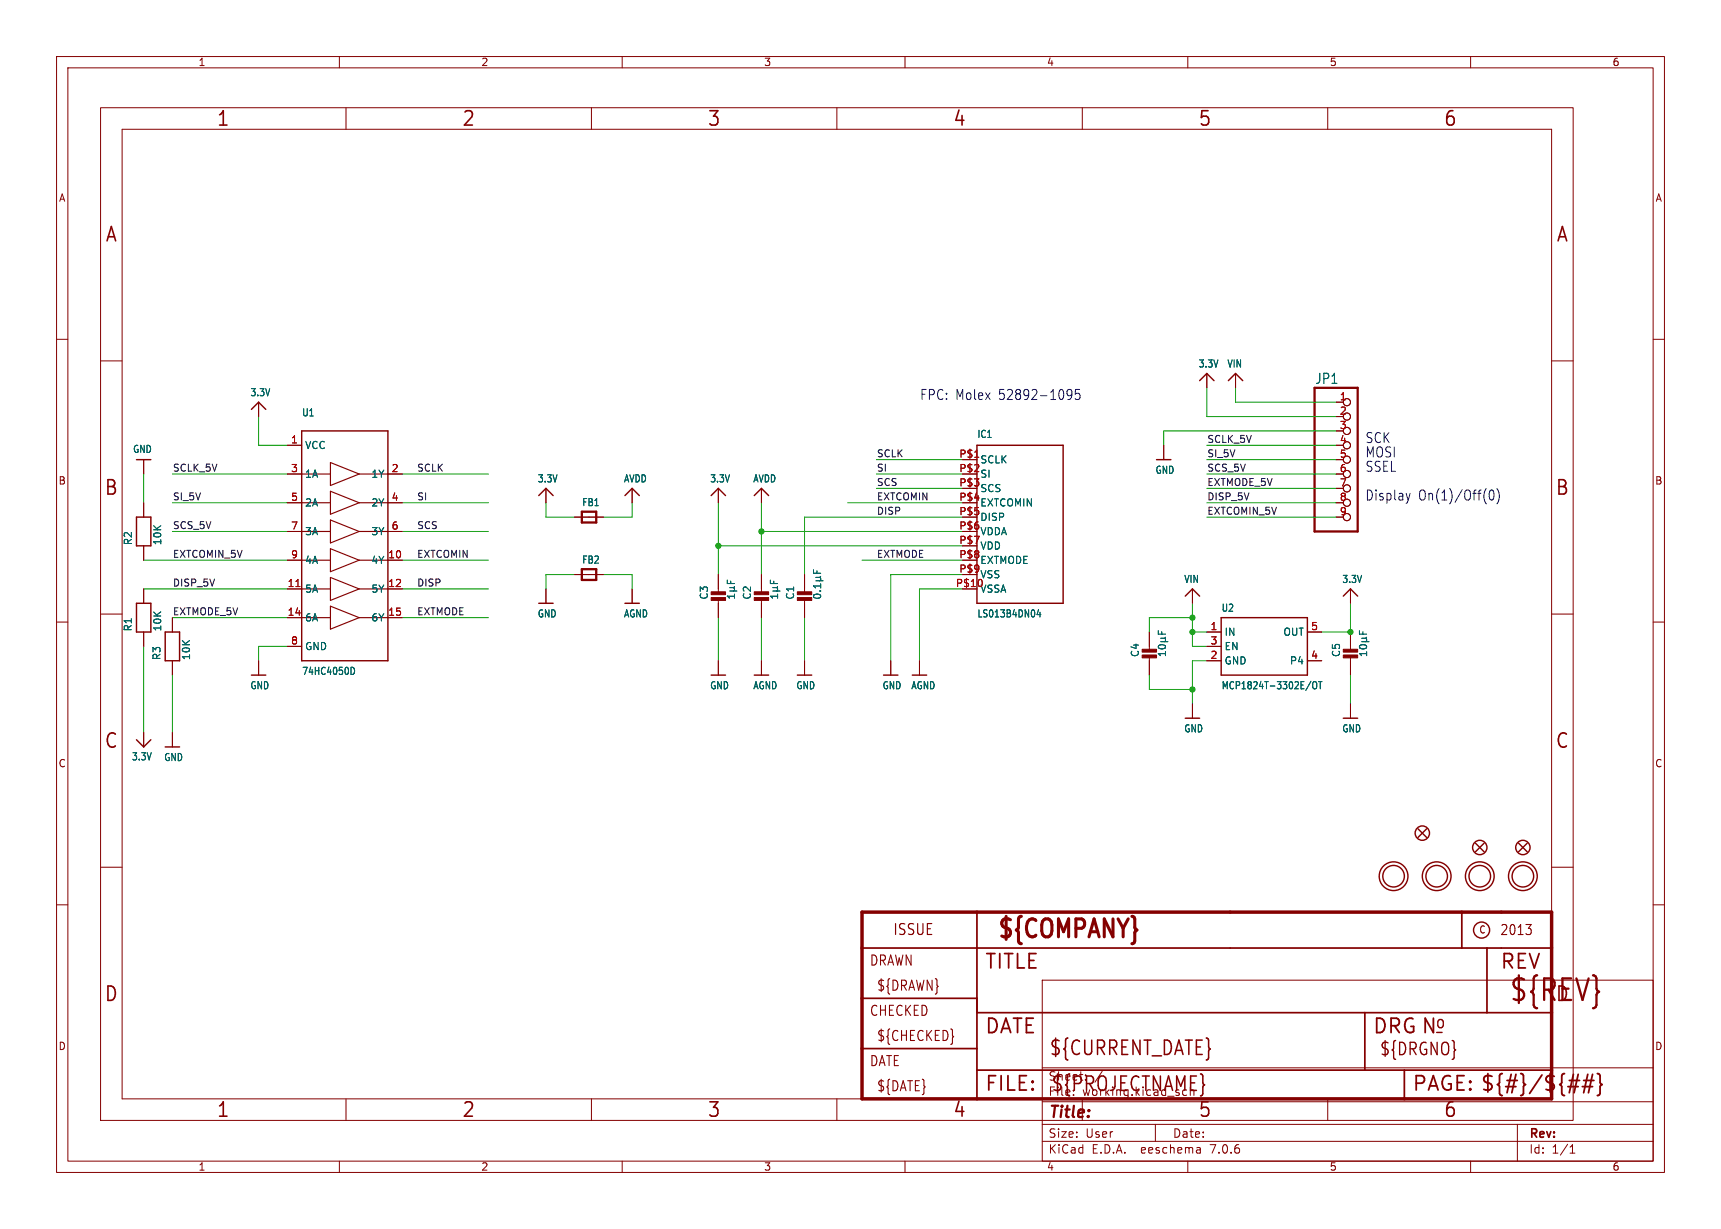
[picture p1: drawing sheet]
<svg xmlns="http://www.w3.org/2000/svg" width="304mm" height="217mm" viewBox="0 0 304 217" stroke-linecap="round" stroke-linejoin="round" font-family="sans-serif">
<g fill="none" stroke="#840000" stroke-width=".18">
<path d="M10 10h284.3v197.3h-284.3zM12 12h280.3v193.3h-280.3zM17.8 19h260.3v179.1h-260.3zM60 10v2M61.2 19v3.9M104.6 19v3.9M110 10v2M148 19v3.9M160 10v2M191.3 19v3.9M210 10v2M234.7 19v3.9"/>
<path d="M260 10v2M21.6 22.9h252.7v171.4h-252.7zM10 60h2M292.3 60h2M17.8 63.8h3.8M45.7 71.1v2.6M50.8 78.7h2.5M205.7 78.7v2.6M213.4 66v2.6M218.4 66v2.6M236.2 71.1h1.3M236.2 76.2h1.3"/>
<path d="M274.3 63.8h3.8M25.4 81.3v2.5M25.4 88.9v2.5M25.4 96.5v2.6M50.8 83.8h2.5M50.8 88.9h2.5M50.8 99.1h2.5M50.8 94h2.5M68.6 83.8h2.5M68.6 88.9h2.5M68.6 99.1h2.5M68.6 94h2.5"/>
<path d="M96.5 86.4v2.5M101.6 91.4h5.1M111.8 86.4v2.5M127 86.4v2.5M134.6 86.4v2.5M236.2 81.3h1.3M236.2 83.8h1.3M236.2 86.4h1.3M236.2 88.9h1.3M236.2 91.4h1.3M10 110h2M17.8 108.6h3.8"/>
<path d="M25.4 104.1v2.6M25.4 111.8v2.5M30.5 109.2v2.6M30.5 116.8v2.6M45.7 116.8v2.6M50.8 114.3h2.5M50.8 104.1h2.5M50.8 109.2h2.5M68.6 104.1h2.5M68.6 109.2h2.5M96.5 104.1v2.6M101.6 101.6h5.1"/>
<path d="M111.8 104.1v2.6M127 101.6v3.3M127 105.9v3.3M127 116.8v2.6M134.6 101.6v3.3M134.6 105.9v3.3M134.6 116.8v2.6M142.2 101.6v3.3M142.2 105.9v3.3M142.2 116.8v2.6M157.5 116.8v2.6M162.6 116.8v2.6"/>
<path d="M203.2 111.8v3.3M203.2 116.1v3.3M210.8 104.1v2.6M213.4 111.8h2.5M213.4 116.8h2.5M213.4 114.3h2.5M231.1 111.8h2.6M231.1 116.8h2.6M238.8 104.1v2.6M238.8 111.8v3.3M238.8 116.1v3.3M274.3 108.6h3.8"/>
<path d="M292.3 110h2M25.4 129.5v2.6M30.5 129.5v2.6M210.8 124.5v2.5M238.8 124.5v2.5M10 160h2M17.8 153.4h3.8M274.3 153.4h3.8M292.3 160h2M184.3 173.3h108v32h-108zM61.2 194.3v3.8M104.6 194.3v3.8"/>
<path d="M148 194.3v3.8M184.3 198.8h108M184.3 194.8h108M184.3 188.8h108M191.3 194.3v3.8M204.3 198.8v3M234.7 194.3v3.8M268.3 198.8v6.5M60 205.3v2M110 205.3v2M160 205.3v2M184.3 201.8h108"/>
<path d="M210 205.3v2M212.2 203v.9M212.2 203.8l-.1 .1M212.2 203.3h-.1M260 205.3v2M277.6 203.9h.8M277.6 202.8l.4-.4v1.5"/>
<circle cx="238.1" cy="71.1" r=".63"/>
<circle cx="238.1" cy="78.7" r=".63"/>
<circle cx="238.1" cy="73.7" r=".63"/>
<circle cx="238.1" cy="76.2" r=".63"/>
<circle cx="238.1" cy="83.8" r=".63"/>
<circle cx="238.1" cy="86.4" r=".63"/>
<circle cx="238.1" cy="91.4" r=".63"/>
<circle cx="238.1" cy="81.3" r=".63"/>
<circle cx="238.1" cy="88.9" r=".63"/>
</g>
<g fill="none" stroke="#840000" stroke-width=".25">
<path d="M44.4 72.4l1.3-1.3 1.3 1.3M53.3 76.2h15.3v40.6h-15.3zM172.7 78.7h15.3v28h-15.3zM212.1 67.3l1.3-1.3 1.2 1.3M217.2 67.3l1.2-1.3 1.3 1.3M24.1 81.3h2.6M24.1 91.4h2.6v5.1h-2.6zM95.2 87.6l1.3-1.2 1.3 1.2M110.5 87.6l1.3-1.2 1.2 1.2M125.7 87.6l1.3-1.2 1.3 1.2M133.3 87.6l1.3-1.2 1.3 1.2M204.5 81.3h2.5"/>
<path d="M24.1 106.7h2.6v5.1h-2.6zM29.2 111.8h2.5v5h-2.5zM44.4 119.4h2.6M95.2 106.7h2.6M110.5 106.7h2.5M125.7 119.4h2.6M133.3 119.4h2.6M141 119.4h2.5M156.2 119.4h2.5M161.3 119.4h2.5M209.5 105.4l1.3-1.3 1.3 1.3M215.9 109.2h15.2v10.2h-15.2z"/>
<path d="M237.5 105.4l1.3-1.3 1.2 1.3M24.1 130.8l1.3 1.3 1.3-1.3M29.2 132.1h2.5M209.5 127h2.6M237.5 127h2.5M250.7 146.6l1.5 1.5M252.2 146.6l-1.5 1.5M260.9 149.1l1.5 1.5M262.4 149.1l-1.5 1.5M268.5 149.1l1.5 1.5M270 149.1l-1.5 1.5"/>
<circle cx="246.4" cy="154.9" r="2.54"/>
<circle cx="246.4" cy="154.9" r="1.9"/>
<circle cx="251.5" cy="147.3" r="1.27"/>
<circle cx="254" cy="154.9" r="2.54"/>
<circle cx="254" cy="154.9" r="1.9"/>
<circle cx="261.6" cy="154.9" r="2.54"/>
<circle cx="261.6" cy="154.9" r="1.9"/>
<circle cx="261.6" cy="149.9" r="1.27"/>
<circle cx="269.2" cy="154.9" r="2.54"/>
<circle cx="269.2" cy="154.9" r="1.9"/>
<circle cx="269.2" cy="149.9" r="1.27"/>
<circle cx="261.9" cy="164.5" r="1.42"/>
</g>
<path d="M172.3 80.9h.8M52.3 103.7h.7M173.7 102.9v.3" fill="none" stroke="#a90000" stroke-width=".18"/>
<g fill="none" stroke="#006464" stroke-width=".18">
<path d="M62.1 118a.67 .67 0 0 1 .6 .5 .67 .67 0 0 1-.2 .7l-.4 .1M128.6 102.6v.6h1.3M129 104.5h1.3M129 103.9h.7M129.2 102.8v.4M129.7 103.9l.2 .2v.2l-.2 .2M129.9 105.1v.7M129.9 105.4h-1.3l.3 .4M129.9 103.7l-.2 .2M136.2 102.6v.6h1.3M136.6 104.5h1.3M136.6 103.9h.7"/>
<path d="M136.8 102.8v.4M137.3 103.9l.2 .2v.2l-.2 .2M137.5 105.4h-1.3l.4 .4M137.5 105.1v.7M137.5 103.7l-.2 .2M143.8 100.8v.6h1.3M143.9 105.2a.69 .69 0 0 1 1.2 .3 .72 .72 0 0 1-1.3-.1zM144.2 102.7h1.3M144.2 102.1h.7M144.4 100.9v.5M144.9 102.1l.2 .2v.2l-.2 .2M145 104.5h.1"/>
<path d="M145.1 103.2v.8M145.1 103.6h-1.3l.4 .4M145.1 101.9l-.2 .2M183.6 107.8l-.2 .9h.6M183.9 108.3v.8M204.8 111.5v.6h1.3M204.8 114.2a.75 .75 0 0 1 1.3 .2 .72 .72 0 0 1-1.3-.1zM205.2 113.5h1.3M205.2 112.9h.7M205.4 111.7v.4M205.9 112.9l.2 .1v.3l-.2 .2M206.1 115.6h-1.3l.3 .3"/>
<path d="M206.1 115.2v.7M206.1 112.7l-.2 .2M240.3 111.5v.6h1.3M240.4 114.2a.75 .75 0 0 1 1.2 .2 .72 .72 0 0 1-1.3-.1zM240.8 113.5h1.2M240.8 112.9h.6M240.9 111.7v.4M241.4 112.9l.2 .1v.3l-.2 .2M241.6 115.2v.7M241.6 115.6h-1.3l.4 .3M241.6 112.7l-.2 .2M231.8 120.5l-.9 1.6"/>
<path d="M232.2 120.6l.3-.1 .3 .2v.7l-.3 .4-.4-.2v-.6zM233.1 120.5h.6M233.4 120.5v1.3"/>
</g>
<g fill="#840000" stroke="#840000" stroke-width=".18">
<path d="M125.7 105.7h2.6v.5h-2.6z"/>
<path d="M125.7 104.6h2.6v.6h-2.6z"/>
<path d="M133.3 105.7h2.6v.5h-2.6z"/>
<path d="M133.3 104.6h2.6v.6h-2.6z"/>
<path d="M141 105.7h2.5v.5h-2.5z"/>
<path d="M141 104.6h2.5v.6h-2.5z"/>
<path d="M237.5 115.8h2.5v.5h-2.5z"/>
<path d="M237.5 114.8h2.5v.5h-2.5z"/>
<path d="M201.9 115.8h2.6v.5h-2.6z"/>
<path d="M201.9 114.8h2.6v.5h-2.6z"/>
</g>
<path d="M232.4 68.6h7.6v25.4h-7.6zM102.9 90.5h2.5v1.9h-2.5zM102.9 100.6h2.5v2h-2.5z" fill="none" stroke="#840000" stroke-width=".41"/>
<path d="M152.4 161.3h121.9v33h-121.9z" fill="none" stroke="#840000" stroke-width=".61"/>
<path d="M152.4 176.5h20.3M152.4 167.6h121.9M172.7 161.3v33M172.7 179.1h101.6M241.3 179.1v10.1M258.4 161.3v6.3M262.9 167.6v11.5M152.4 185.4h20.3M172.7 189.2h101.6M248.3 189.2v5.1" fill="none" stroke="#840000" stroke-width=".3"/>
<path d="M277.2 192.1h1.8M277.4 191.1h1.9M279 190l-.7 3.2M279.7 192.1h1.9M280 191.1h1.8M280.7 190l-.7 3.2M281.6 190l-.8 3.2M282.4 189.8l.4 .2 .1 .2v1.2l.4 .4-.4 .3v1.3l-.1 .2-.4 .1" fill="none" stroke="#840000" stroke-width=".32"/>
<path d="M269.8 163.5h.9l-.5 .7M270.6 164.2a.72 .72 0 0 1 0 .9v.1M168.5 183.2l.1 .1-.1 .1" fill="none" stroke="#840000" stroke-width=".19"/>
<g fill="none" stroke="#840000" stroke-width=".2">
<path d="M53.3 99.1h5.1M53.3 94h5.1M53.3 88.9h5.1M53.3 83.8h5.1M58.4 81.8l5.1 2-5.1 2.1zM58.4 86.9l5.1 2-5.1 2zM58.4 91.9l5.1 2.1-5.1 2zM58.4 97l5.1 2.1-5.1 2zM63.5 99.1h5.1M63.5 94h5.1M63.5 88.9h5.1M63.5 83.8h5.1"/>
<path d="M53.3 109.2h5.1M53.3 104.1h5.1M58.4 102.1l5.1 2-5.1 2.1zM58.4 107.2l5.1 2-5.1 2.1zM63.5 109.2h5.1M63.5 104.1h5.1"/>
</g>
<path d="M189.5 69.6l-.3 .4h-.3l-.3-.4 .2-.6 .4-.1 .2 .1a1.27 1.27 0 0 1-.3 1.6h-.3M190.9 68.9h-.7l-.1 .8 .2-.2 .5 .1 .1 .3v.6l-.2 .1h-.4l-.2-.1M249.3 87.2l-.3 1.2M263.5 86.7l.3-.1a1.23 1.23 0 0 1 0 1.8h-.2a1.33 1.33 0 0 1-.1-1.7zM264.6 86.4a2.31 2.31 0 0 1 0 2.7" fill="none" stroke="#0000c2" stroke-width=".18"/>
<g fill="none" stroke="#009600" stroke-width=".18">
<path d="M45.7 73.7v5h5.1M213.4 78.7h22.8M213.4 68.6v5.1h22.8M218.4 68.6v2.5h17.8M236.2 76.2h-30.5v2.5M25.4 99.1h25.4M25.4 83.8v5.1M30.5 83.8h20.3M30.5 88.9h20.3M30.5 94h20.3M71.1 83.8h15.3M71.1 88.9h15.3"/>
<path d="M71.1 99.1h15.3M71.1 94h15.3M96.5 88.9v2.5h5.1M111.8 88.9v2.5h-5.1M127 88.9v12.7M127 96.5h43.2M134.6 94h35.6M134.6 88.9v12.7M149.9 88.9h20.3M152.4 99.1h17.8M154.9 83.8h15.3M154.9 86.4h15.3"/>
<path d="M154.9 81.3h15.3M170.2 91.4h-28v10.2M213.4 83.8h22.8M213.4 88.9h22.8M213.4 91.4h22.8M213.4 86.4h22.8M213.4 81.3h22.8M25.4 104.1h25.4M25.4 114.3v15.2M30.5 109.2h20.3M30.5 119.4v10.1M50.8 114.3h-5.1v2.5"/>
<path d="M71.1 109.2h15.3M71.1 104.1h15.3M101.6 101.6h-5.1v2.5M106.7 101.6h5.1v2.5M127 109.2v7.6M134.6 109.2v7.6M142.2 109.2v7.6M170.2 101.6h-12.7v15.2M170.2 104.1h-7.6v12.7M203.2 119.4v2.5h7.6M210.8 109.2h-7.6v2.6M210.8 106.7v7.6h2.6"/>
<path d="M210.8 111.8h2.6M213.4 116.8h-2.6v7.7M238.8 106.7v5.1h-5.1M238.8 119.4v5.1"/>
</g>
<g fill="#009600" stroke="#009600" stroke-width=".18">
<circle cx="210.8" cy="111.8" r=".46"/>
<circle cx="210.8" cy="109.2" r=".46"/>
<circle cx="238.8" cy="111.8" r=".46"/>
<circle cx="134.6" cy="94" r=".46"/>
<circle cx="127" cy="96.5" r=".46"/>
<circle cx="210.8" cy="121.9" r=".46"/>
</g>
<text font-size="5.3" fill="#840000" x="266.7" y="177.6">${REV}</text>
<text font-size="4.4" fill="#840000" x="176.1" y="166.6">${COMPANY}</text>
<g font-size="3.5" fill="#840000">
<text x="38.2" y="22.7">1</text>
<text x="81.6" y="22.7">2</text>
<text x="125" y="22.7">3</text>
<text x="168.4" y="22.7">4</text>
<text x="211.8" y="22.7">5</text>
<text x="255.1" y="22.7">6</text>
<text x="18.5" y="43.1">A</text>
<text x="275" y="43.1">A</text>
<text x="18.3" y="87.9">B</text>
<text x="274.9" y="87.9">B</text>
<text x="18.3" y="132.7">C</text>
<text x="274.9" y="132.7">C</text>
<text x="174" y="171.7">TITLE</text>
<text x="265.1" y="171.7">REV</text>
<text x="18.3" y="177.4">D</text>
<text x="274.9" y="177.4">D</text>
<text x="174" y="183.2">DATE</text>
<text x="242.6" y="183.2">DRG N</text>
<text x="185.4" y="187">${CURRENT_DATE}</text>
<text x="38.2" y="197.9">1</text>
<text x="81.6" y="197.9">2</text>
<text x="125" y="197.9">3</text>
<text x="168.4" y="197.9">4</text>
<text x="174" y="193.3">FILE:</text>
<text x="185.7" y="193.3">${PROJECTNAME}</text>
<text x="211.8" y="197.9">5</text>
<text x="249.6" y="193.3">PAGE: ${#}/${##}</text>
<text x="255.1" y="197.9">6</text>
</g>
<g font-size="3" fill="#840000">
<text x="253.7" y="182.2">o</text>
<text x="243.8" y="186.9">${DRGNO}</text>
</g>
<text font-size="2.8" fill="#840000" x="185.3" y="198.2">Title:</text>
<text font-size="2.7" fill="#840000" x="157.8" y="165.6">ISSUE</text>
<g font-size="2.5" fill="#0000c2">
<text x="162.6" y="70.9">FPC: Molex</text>
<text x="176.6" y="70.9">52892-1095</text>
<text x="241.3" y="78.5">SCK</text>
<text x="241.3" y="81">MOSI</text>
<text x="241.3" y="83.6">SSEL</text>
<text x="241.3" y="88.7">Display</text>
<text x="250.7" y="88.7">On(1)/Off(0)</text>
</g>
<text font-size="2.5" fill="#006464" x="232.5" y="68.1">JP1</text>
<g font-size="2.5" fill="#840000">
<text x="265.1" y="165.6">2013</text>
<text x="153.7" y="171">DRAWN</text>
<text x="153.7" y="179.9">CHECKED</text>
<text x="154.9" y="175.5">${DRAWN}</text>
<text x="154.9" y="184.3">${CHECKED}</text>
<text x="153.7" y="188.8">DATE</text>
<text x="154.9" y="193.2">${DATE}</text>
</g>
<g font-size="2.1" fill="#840000">
<text x="185.3" y="191.3">Sheet:</text>
<text x="193.5" y="191.3">/</text>
<text x="185.3" y="194">File:</text>
<text x="191.4" y="194">working.kicad_sch</text>
<text x="185.3" y="201.4">Size:</text>
<text x="191.9" y="201.4">User</text>
<text x="207.3" y="201.4">Date:</text>
<text x="270.3" y="201.6">Rev:</text>
<text x="185.3" y="204.2">KiCad</text>
<text x="193" y="204.2">E.D.A.</text>
<text x="201.9" y="204.2">eeschema</text>
<text x="214.3" y="204.2">7.0.6</text>
<text x="270.3" y="204.2">Id:</text>
<text x="274.4" y="204.2">1/1</text>
</g>
<g font-size="1.8" fill="#840000">
<text x="35" y="11.9">1</text>
<text x="85" y="11.9">2</text>
<text x="135" y="11.9">3</text>
<text x="185" y="11.9">4</text>
<text x="235" y="11.9">5</text>
<text x="285" y="11.9">6</text>
<text x="10.3" y="35.9">A</text>
<text x="292.6" y="35.9">A</text>
<text x="10.3" y="85.9">B</text>
<text x="292.5" y="85.9">B</text>
<text x="10.3" y="135.9">C</text>
<text x="292.5" y="135.9">C</text>
<text x="261.4" y="165.3">C</text>
<text x="10.3" y="185.9">D</text>
<text x="292.5" y="185.9">D</text>
<text x="35" y="207.2">1</text>
<text x="85" y="207.2">2</text>
<text x="135" y="207.2">3</text>
<text x="185" y="207.2">4</text>
<text x="235" y="207.2">5</text>
<text x="285" y="207.2">6</text>
</g>
<g font-size="1.8" fill="#006464">
<text x="211.8" y="65.2">3.3V</text>
<text x="216.9" y="65.2">VIN</text>
<text x="44.2" y="70.3">3.3V</text>
<text x="53.3" y="73.8">U1</text>
<text x="172.7" y="77.6">IC1</text>
<text x="23.4" y="80.3">GND</text>
<text x="53.8" y="79.6">VCC</text>
<text x="173.2" y="82.1">SCLK</text>
<text x="204.2" y="84">GND</text>
<text x="53.8" y="84.7">1A</text>
<text x="53.8" y="89.8">2A</text>
<text x="65.6" y="84.7">1Y</text>
<text x="65.6" y="89.8">2Y</text>
<text x="95" y="85.5">3.3V</text>
<text x="102.8" y="89.7">FB1</text>
<text x="110.2" y="85.5">AVDD</text>
<text x="125.4" y="85.5">3.3V</text>
<text x="133.1" y="85.5">AVDD</text>
<text x="173.2" y="87.2">SCS</text>
<text x="173.2" y="89.8">EXTCOMIN</text>
<text x="53.8" y="94.8">3A</text>
<text x="65.6" y="94.8">3Y</text>
<text x="173.2" y="92.3">DISP</text>
<text x="173.2" y="94.8">VDDA</text>
<text x="23.5" y="96.5" transform="rotate(-90 23.5 96.5)">R2</text>
<text x="28.7" y="96.5" transform="rotate(-90 28.7 96.5)">10K</text>
<text x="53.8" y="99.9">4A</text>
<text x="65.6" y="99.9">4Y</text>
<text x="102.8" y="99.9">FB2</text>
<text x="173.2" y="99.9">EXTMODE</text>
<text x="53.8" y="105">5A</text>
<text x="65.6" y="105">5Y</text>
<text x="125.3" y="106.1" transform="rotate(-90 125.3 106.1)">C3</text>
<text x="133" y="106.1" transform="rotate(-90 133 106.1)">C2</text>
<text x="140.6" y="106.1" transform="rotate(-90 140.6 106.1)">C1</text>
<text x="209.3" y="103.3">VIN</text>
<text x="237.2" y="103.3">3.3V</text>
<text x="23.5" y="111.8" transform="rotate(-90 23.5 111.8)">R1</text>
<text x="28.7" y="111.8" transform="rotate(-90 28.7 111.8)">10K</text>
<text x="53.8" y="110.1">6A</text>
<text x="65.6" y="110.1">6Y</text>
<text x="95" y="109.4">GND</text>
<text x="110.2" y="109.4">AGND</text>
<text x="172.7" y="109.4">LS013B4DN04</text>
<text x="215.9" y="108.4">U2</text>
<text x="216.4" y="112.6">IN</text>
<text x="226.8" y="112.6">OUT</text>
<text x="28.6" y="116.8" transform="rotate(-90 28.6 116.8)">R3</text>
<text x="33.8" y="116.8" transform="rotate(-90 33.8 116.8)">10K</text>
<text x="53.3" y="119.5">74HC4050D</text>
<text x="53.8" y="115.2">GND</text>
<text x="201.5" y="116.3" transform="rotate(-90 201.5 116.3)">C4</text>
<text x="216.4" y="117.7">GND</text>
<text x="216.4" y="115.2">EN</text>
<text x="227.9" y="117.7">P4</text>
<text x="237.1" y="116.3" transform="rotate(-90 237.1 116.3)">C5</text>
<text x="44.2" y="122.1">GND</text>
<text x="125.4" y="122.1">GND</text>
<text x="133.1" y="122.1">AGND</text>
<text x="140.7" y="122.1">GND</text>
<text x="155.9" y="122.1">GND</text>
<text x="161" y="122.1">AGND</text>
<text x="215.9" y="122.1">MCP1824T-3302E/OT</text>
<text x="209.3" y="129.7">GND</text>
<text x="237.2" y="129.7">GND</text>
<text x="23.2" y="134.7">3.3V</text>
<text x="28.9" y="134.8">GND</text>
</g>
<g font-size="1.8" fill="#a90000">
<text x="236.8" y="70.9">1</text>
<text x="236.8" y="73.4">2</text>
<text x="236.8" y="75.9">3</text>
<text x="51.4" y="78.5">1</text>
<text x="51.4" y="83.6">3</text>
<text x="69.1" y="83.6">2</text>
<text x="169.5" y="81">P$1</text>
<text x="169.5" y="83.6">P$2</text>
<text x="236.8" y="78.5">4</text>
<text x="236.8" y="81">5</text>
<text x="236.8" y="83.6">6</text>
<text x="51.4" y="88.6">5</text>
<text x="69.1" y="88.6">4</text>
<text x="169.5" y="86.1">P$3</text>
<text x="169.5" y="88.6">P$4</text>
<text x="173.2" y="84.7">SI</text>
<text x="236.8" y="86.1">7</text>
<text x="236.8" y="88.6">8</text>
<text x="51.4" y="93.7">7</text>
<text x="69.1" y="93.7">6</text>
<text x="169.5" y="91.2">P$5</text>
<text x="169.5" y="93.7">P$6</text>
<text x="236.8" y="91.2">9</text>
<text x="51.4" y="98.8">9</text>
<text x="68.5" y="98.8">10</text>
<text x="169.5" y="96.3">P$7</text>
<text x="169.5" y="98.8">P$8</text>
<text x="169.5" y="101.3">P$9</text>
<text x="173.2" y="97.4">VDD</text>
<text x="50.8" y="103.9">11</text>
<text x="68.5" y="103.9">12</text>
<text x="168.9" y="103.9">P$10</text>
<text x="173.2" y="105">VSSA</text>
<text x="173.2" y="102.5">VSS</text>
<text x="50.8" y="109">14</text>
<text x="68.5" y="109">15</text>
<text x="213.9" y="111.5">1</text>
<text x="231.7" y="111.5">5</text>
<text x="51.4" y="114">8</text>
<text x="213.9" y="116.6">2</text>
<text x="213.9" y="114">3</text>
<text x="231.7" y="116.6">4</text>
</g>
<g font-size="1.7" fill="#0f0f0f">
<text x="30.5" y="83.5">SCLK_5V</text>
<text x="73.7" y="83.5">SCLK</text>
<text x="154.9" y="83.5">SI</text>
<text x="154.9" y="80.9">SCLK</text>
<text x="213.4" y="83.5">SCS_5V</text>
<text x="213.4" y="78.4">SCLK_5V</text>
<text x="213.4" y="80.9">SI_5V</text>
<text x="30.5" y="88.6">SI_5V</text>
<text x="73.7" y="88.6">SI</text>
<text x="154.9" y="88.6">EXTCOMIN</text>
<text x="154.9" y="86">SCS</text>
<text x="213.4" y="86">EXTMODE_5V</text>
<text x="213.4" y="88.6">DISP_5V</text>
<text x="30.5" y="93.6">SCS_5V</text>
<text x="73.7" y="93.6">SCS</text>
<text x="154.9" y="91.1">DISP</text>
<text x="213.4" y="91.1">EXTCOMIN_5V</text>
<text x="30.5" y="98.7">EXTCOMIN_5V</text>
<text x="73.7" y="98.7">EXTCOMIN</text>
<text x="154.9" y="98.7">EXTMODE</text>
<text x="30.5" y="103.8">DISP_5V</text>
<text x="73.7" y="103.8">DISP</text>
<text x="30.5" y="108.9">EXTMODE_5V</text>
<text x="73.7" y="108.9">EXTMODE</text>
</g>
</svg>
